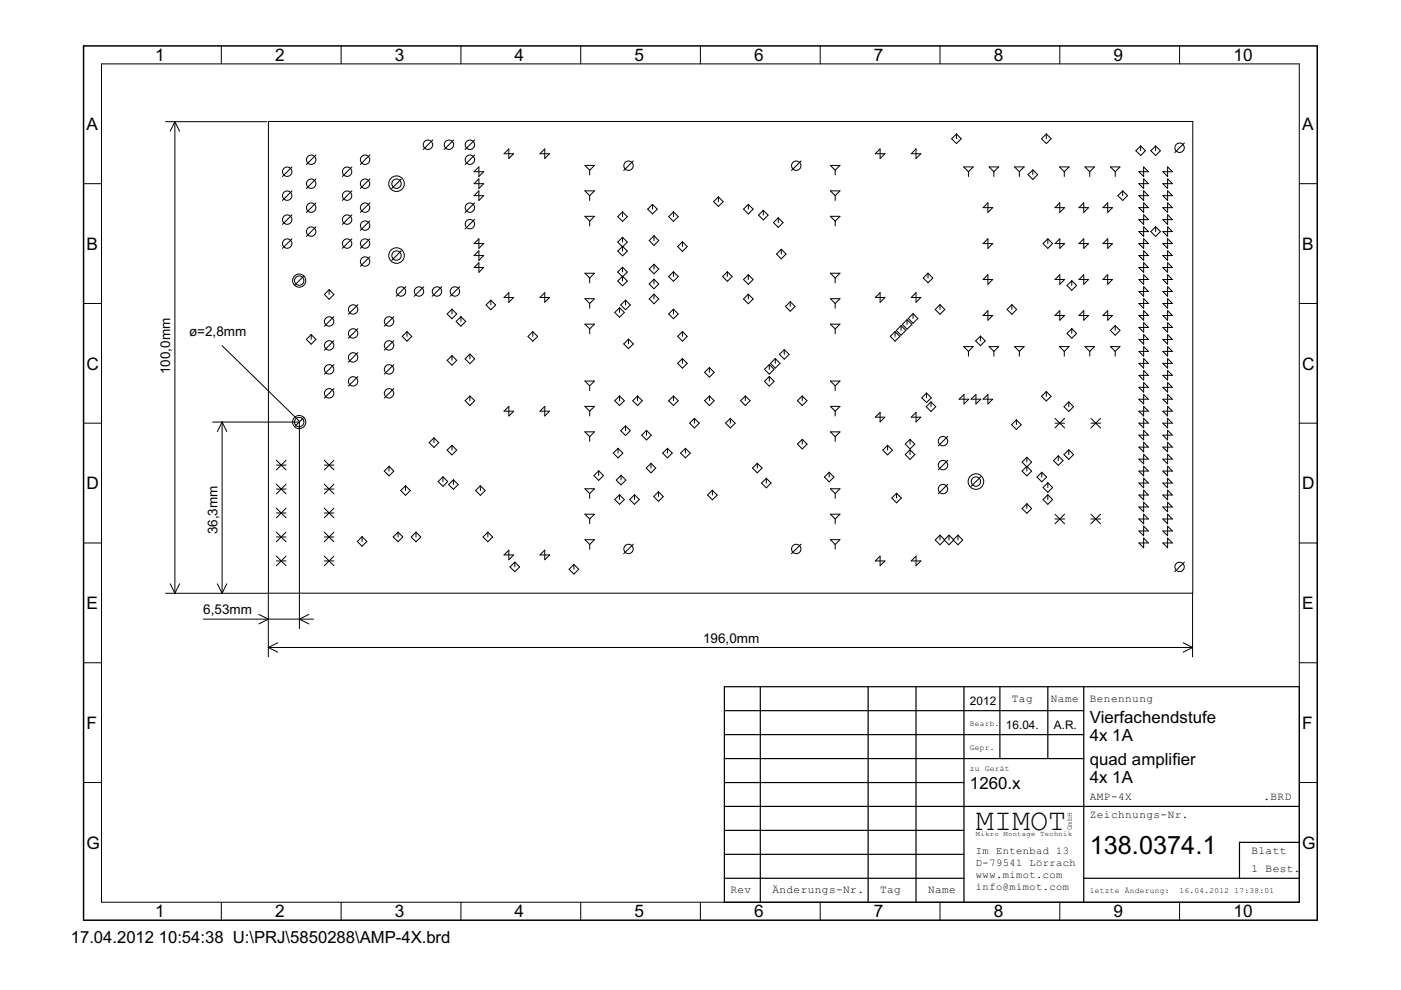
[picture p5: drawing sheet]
<svg xmlns="http://www.w3.org/2000/svg" width="297mm" height="210mm" viewBox="0 0 297 210" stroke-linecap="round" stroke-linejoin="round" font-family="sans-serif">
<g fill="#000" stroke="#000" stroke-width=".21">
<path d="M21.5 13.5v177.8zM46.9 9.7v3.8zM72.3 9.7v3.8zM97.7 9.7v3.8zM123.1 9.7v3.8zM148.5 9.7v3.8zM173.9 9.7v3.8zM199.3 9.7v3.8zM224.7 9.7v3.8zM250.1 9.7v3.8zM21.5 13.5h254zM17.7 38.9h3.8z"/>
<path d="M35.1 25.8h21.5zM37.1 25.8l-1 2zM37.1 25.8l1 2zM56.9 25.8v100zM59.9 37.4l2-2zM65 34.9l2-2.1zM65 40l2-2.1zM72.6 37.4l2-2zM76.4 40l2-2.1zM76.4 34.9l2-2.1zM83.1 40l2-2.1zM89.7 31.7l2.1-2z"/>
<path d="M94.2 31.7l2-2zM98.6 31.7l2-2zM98.6 34.9l2-2.1zM100.5 38.9h2zM100.5 36.4h2zM101.5 37.9v2.1zM100.5 38.9l1-1zM101.5 35.4v2zM101.5 35.4l-1 1zM102.5 38.9l-1 1.1zM102.5 36.4l-1 1zM106.9 32.6h2z"/>
<path d="M107.9 31.6v2zM107.9 31.6l-1 1zM108.9 32.6l-1 1zM114.5 32.6h2zM115.5 31.6v2zM115.5 31.6l-1 1zM116.5 32.6l-1 1zM124 35.1h2zM125 36.1v1zM124 35.1l1 1zM126 35.1l-1 1zM132.2 36.2l2.1-2.1z"/>
<path d="M167.8 36.2l2-2.1zM176.1 35.1h2zM177.1 36.1v1zM176.1 35.1l1 1zM178.1 35.1l-1 1zM185.6 32.6h2zM186.6 31.6v2zM186.6 31.6l-1 1zM187.6 32.6l-1 1zM193.2 32.6h2zM194.2 31.6v2zM194.2 31.6l-1 1z"/>
<path d="M195.2 32.6l-1 1zM201.8 29.4l1-1zM202.8 28.4v1zM202.8 28.4l1 1zM201.8 29.4l1 1zM203.8 29.4l-1 1zM204.3 35.4h2zM205.3 36.4v1zM204.3 35.4l1 1zM206.3 35.4l-1 1zM209.7 35.4h2zM210.7 36.4v1z"/>
<path d="M209.7 35.4l1 1zM211.7 35.4l-1 1zM215.1 35.4h2zM216.1 36.4v1zM215.1 35.4l1 1zM217.1 35.4l-1 1zM218 37l1-1zM219 36v1zM219 36l1 1zM218 37l1 1.1zM220 37l-1 1.1zM220.8 29.4l1-1z"/>
<path d="M221.8 28.4v1zM221.8 28.4l1.1 1zM220.8 29.4l1 1zM222.9 29.4l-1.1 1zM224.6 35.4h2.1zM225.6 36.4v1zM224.6 35.4l1 1zM226.7 35.4l-1.1 1zM230 35.4h2.1zM231 36.4v1zM230 35.4l1 1zM232.1 35.4l-1.1 1z"/>
<path d="M235.4 35.4h2.1zM236.4 36.4v1zM235.4 35.4l1 1zM237.5 35.4l-1.1 1zM240.8 32l1-1.1zM241.5 36.4h2zM241.5 38.9h2zM241.8 30.9v1.1zM241.8 30.9l1.1 1.1zM240.8 32l1 1zM242.5 35.4v2zM241.5 36.4l1 1z"/>
<path d="M242.5 37.9v2.1zM241.5 38.9l1 1.1zM242.9 32l-1.1 1zM242.5 35.4l1 1zM242.5 37.9l1 1zM244 32l1-1.1zM245 30.9v1.1zM245 30.9l1 1.1zM244 32l1 1zM246 32l-1 1zM246.5 36.4h2.1zM246.5 38.9h2.1z"/>
<path d="M247.6 35.4v2zM246.5 36.4l1.1 1zM247.6 37.9v2.1zM246.5 38.9l1.1 1.1zM247.6 35.4l1 1zM247.6 37.9l1 1zM249.1 32.3l2-2zM56.9 25.8h196zM275.5 38.9h3.8zM59.9 47.6l2-2.1zM59.9 42.5l2-2zM59.9 52.7l2-2.1z"/>
<path d="M65 45l2-2zM65 50.1l2-2zM72.6 47.6l2-2.1zM72.6 42.5l2-2zM72.6 52.7l2-2.1zM76.4 45l2-2zM76.4 56.5l2-2.1zM76.4 52.7l2-2.1zM76.4 48.9l2-2.1zM83.1 55.2l2-2zM98.6 45l2-2zM98.6 48.5l2-2z"/>
<path d="M100.5 41.5h2zM100.5 56.7h2zM100.5 54.2h2zM100.5 51.6h2zM101.5 40.5v2zM100.5 41.5l1-1zM101.5 55.7v2zM101.5 55.7l-1 1zM101.5 53.2v2zM100.5 54.2l1-1zM101.5 50.6v2.1zM100.5 51.6l1-1z"/>
<path d="M102.5 41.5l-1 1zM102.5 56.7l-1 1zM102.5 54.2l-1 1zM102.5 51.6l-1 1.1zM124 40.5h2zM124 45.9h2zM124 57.9h2zM125 41.5v1zM124 40.5l1 1zM125 46.9v1zM124 45.9l1 1zM125 58.9v1.1z"/>
<path d="M124 57.9l1 1zM125 41.5l1-1zM125 46.9l1-1zM126 57.9l-1 1zM131 51.3l1-1zM131 59.6l1-1zM131 53.2l1-1zM131 57.7l1-1zM131 45.9l1-1zM132 50.3v1zM132 50.3l1 1zM131 51.3l1 1z"/>
<path d="M132 58.6v1zM132 58.6l1 1zM132 52.2v1zM132 52.2l1 1zM131 53.2l1 1zM132 56.7v1zM132 56.7l1 1zM131 57.7l1 1zM132 44.9v1zM132 44.9l1 1zM131 45.9l1 1zM133 51.3l-1 1z"/>
<path d="M133 59.6l-1 1zM133 53.2l-1 1zM133 57.7l-1 1zM133 45.9l-1 1zM137.3 44.3l1-1zM137.6 57l1.1-1zM137.6 51l1.1-1zM138.3 43.3v1zM138.3 43.3l1.1 1zM137.3 44.3l1 1.1zM138.7 59.2l1 1zM138.7 56v1z"/>
<path d="M138.7 56l1 1zM137.6 57l1.1 1.1zM138.7 50v1zM138.7 50l1 1zM137.6 51l1.1 1zM139.4 44.3l-1.1 1.1zM139.7 57l-1 1.1zM139.7 51l-1 1zM141.8 45.9l1-1zM141.8 58.6l1-1zM142.8 44.9v1zM142.8 44.9l1 1z"/>
<path d="M141.8 45.9l1 1zM142.8 57.6v1zM142.8 57.6l1 1zM141.8 58.6l1 1zM143.7 52.3l1-1zM143.8 45.9l-1 1zM143.8 58.6l-1 1zM144.7 51.3v1zM144.7 51.3l1 1zM143.7 52.3l1 1zM145.7 52.3l-1 1zM151.3 42.8l1-1.1z"/>
<path d="M152.3 41.7v1.1zM152.3 41.7l1 1.1zM151.3 42.8l1 1zM153.2 58.6l1-1zM153.3 42.8l-1 1zM154.2 57.6v1zM154.2 57.6l1 1zM153.2 58.6l1 1zM155.2 58.6l-1 1zM157.6 59.3l1.1-1.1zM157.6 44.3l1.1-1zM158.7 58.2v1.1z"/>
<path d="M158.7 58.2l1 1.1zM158.7 43.3v1zM158.7 43.3l1 1zM157.6 44.3l1.1 1.1zM159.7 59.3l-1 1zM159.7 44.3l-1 1.1zM160.8 45.6l1-1zM161.8 44.6v1zM161.8 44.6l1.1 1zM160.8 45.6l1 1zM162.9 45.6l-1.1 1zM164 47.2l1-1z"/>
<path d="M164.6 53.9l1-1zM165 46.2v1zM165 46.2l1 1zM164 47.2l1 1zM165.6 52.9v1zM165.6 52.9l1.1 1zM164.6 53.9l1 1zM166 47.2l-1 1zM166.7 53.9l-1.1 1zM176.1 45.9h2zM176.1 40.5h2zM176.1 57.9h2z"/>
<path d="M177.1 46.9v1zM176.1 45.9l1 1zM177.1 41.5v1zM176.1 40.5l1 1zM177.1 58.9v1.1zM176.1 57.9l1 1zM178.1 45.9l-1 1zM178.1 40.5l-1 1zM178.1 57.9l-1 1zM195.7 58.9l1.1-1zM196.8 57.9v1zM196.8 57.9l1 1z"/>
<path d="M195.7 58.9l1.1 1.1zM197.8 58.9l-1 1.1zM208.4 51.6h2.1zM208.4 44h2.1zM208.4 59.3h2.1zM209.5 50.6v2.1zM209.5 50.6l-1.1 1zM209.5 43v2zM209.5 43l-1.1 1zM209.5 58.2l-1.1 1.1zM210.5 51.6l-1 1.1zM210.5 44l-1 1z"/>
<path d="M210.5 59.3l-1 1zM222.2 50.6l-1.1 1zM222.2 50.6v1zM222.2 50.6l1 1zM221.1 51.6l1.1 1.1zM223.2 51.6l-1 1.1zM223.7 51.6h2zM223.7 44h2zM223.7 59.3h2zM224.7 50.6v2.1zM224.7 50.6l-1 1zM224.7 43v2z"/>
<path d="M224.7 43l-1 1zM224.7 58.2l-1 1.1zM225.7 51.6l-1 1.1zM225.7 44l-1 1zM225.7 59.3l-1 1zM227.2 59.5l1.1 1zM228.8 51.6h2zM228.8 44h2zM228.8 59.3h2zM229.8 50.6v2.1zM229.8 50.6l-1 1zM229.8 43v2z"/>
<path d="M229.8 43l-1 1zM229.8 58.2l-1 1.1zM230.8 51.6l-1 1.1zM230.8 44l-1 1zM230.8 59.3l-1 1zM233.8 51.6h2.1zM233.8 44h2.1zM233.8 59.3h2.1zM234.9 50.6v2.1zM234.9 50.6l-1.1 1zM234.9 43v2zM234.9 43l-1.1 1z"/>
<path d="M234.9 58.2l-1.1 1.1zM235.9 51.6l-1 1.1zM235.9 44l-1 1zM235.9 59.3l-1 1zM237 41.5l1-1zM238 40.5v1zM238 40.5l1 1zM237 41.5l1 1zM239 41.5l-1 1zM241.5 41.5h2zM241.5 44h2zM241.5 46.6h2z"/>
<path d="M241.5 49.1h2zM241.5 51.6h2zM241.5 54.2h2zM241.5 56.7h2zM241.5 59.3h2zM242.5 40.5v2zM241.5 41.5l1 1zM242.5 43v2zM241.5 44l1 1zM242.5 45.5v2.1zM241.5 46.6l1 1zM242.5 48.1v2z"/>
<path d="M241.5 49.1l1 1zM242.5 50.6v2.1zM241.5 51.6l1 1.1zM242.5 53.2v2zM241.5 54.2l1 1zM242.5 55.7v2zM241.5 56.7l1 1zM242.5 58.2v2.1zM242.5 40.5l1 1zM242.5 43l1 1zM242.5 45.5l1 1.1zM242.5 48.1l1 1z"/>
<path d="M242.5 50.6l1 1zM242.5 53.2l1 1zM242.5 55.7l1 1zM242.5 58.2l1 1.1zM245 48.1l-1 1zM245 48.1v1zM245 48.1l1 1zM244 49.1l1 1zM246 49.1l-1 1zM246.5 41.5h2.1zM246.5 44h2.1zM246.5 46.6h2.1z"/>
<path d="M246.5 49.1h2.1zM246.5 51.6h2.1zM246.5 54.2h2.1zM246.5 56.7h2.1zM246.5 59.3h2.1zM247.6 40.5v2zM246.5 41.5l1.1 1zM247.6 43v2zM246.5 44l1.1 1zM247.6 45.5v2.1zM246.5 46.6l1.1 1zM247.6 48.1v2z"/>
<path d="M246.5 49.1l1.1 1zM247.6 50.6v2.1zM246.5 51.6l1.1 1.1zM247.6 53.2v2zM246.5 54.2l1.1 1zM247.6 55.7v2zM246.5 56.7l1.1 1zM247.6 58.2v2.1zM247.6 40.5l1 1zM247.6 43l1 1zM247.6 45.5l1 1.1zM247.6 48.1l1 1z"/>
<path d="M247.6 50.6l1 1zM247.6 53.2l1 1zM247.6 55.7l1 1zM247.6 58.2l1 1.1zM17.7 64.3h3.8zM62.4 60.5l2.1-2zM65 72l1-1.1zM66 70.9v1.1zM66 70.9l1 1.1zM65 72l1 1zM67 72l-1 1zM68.8 74.2l2-2z"/>
<path d="M68.8 62.4l1-1zM68.8 69.2l2-2.1zM68.8 79.3l2-2zM69.8 61.4v1zM69.8 61.4l1 1zM68.8 62.4l1 1.1zM70.8 62.4l-1 1.1zM73.8 71.7l2.1-2zM73.8 66.6l2.1-2zM73.8 76.8l2.1-2zM81.5 74.2l2-2zM81.5 69.2l2-2.1z"/>
<path d="M81.5 79.3l2-2zM84 62.8l2-2zM85.3 71.3l1-1zM86.3 70.3v1zM86.3 70.3l1 1zM85.3 71.3l1 1zM87.3 71.3l-1 1zM87.8 62.8l2-2zM91.6 62.8l2.1-2zM94.8 66.6l1-1zM94.8 76.4l1-1zM95.4 62.8l2.1-2z"/>
<path d="M95.8 65.6v1zM95.8 65.6l1 1zM94.8 66.6l1 1zM95.8 75.4v1zM95.8 75.4l1 1zM94.8 76.4l1 1zM96.7 68.2l1-1.1zM96.8 66.6l-1 1zM96.8 76.4l-1 1zM97.7 67.1v1.1zM97.7 67.1l1 1.1zM96.7 68.2l1 1z"/>
<path d="M98.6 76.1l1-1zM98.7 68.2l-1 1zM99.6 75.1v1zM99.6 75.1l1 1zM98.6 76.1l1 1zM100.6 76.1l-1 1zM103.1 64.7l1-1.1zM104.1 63.6v1.1zM104.1 63.6l1 1.1zM103.1 64.7l1 1zM105.1 64.7l-1 1zM106.9 63.1h2z"/>
<path d="M107.9 62.1v2zM106.9 63.1l1-1zM108.9 63.1l-1 1zM111.9 71.3l1.1-1zM113 70.3v1zM113 70.3l1 1zM111.9 71.3l1.1 1zM114 71.3l-1 1zM114.5 63.1h2zM115.5 62.1v2zM115.5 62.1l-1 1zM116.5 63.1l-1 1z"/>
<path d="M124 63.3h2zM124 68.7h2zM125 64.3v1.1zM124 63.3l1 1zM125 69.7v1.1zM124 68.7l1 1zM126 63.3l-1 1zM126 68.7l-1 1zM130.3 66.2l1.1-1zM131.4 65.2v1zM131.4 65.2l1 1zM130.3 66.2l1.1 1.1z"/>
<path d="M131.6 64.7l1-1.1zM131 59.6l1 1zM132.2 72.9l1.1-1zM132.4 66.2l-1 1.1zM132.6 63.6v1.1zM132.6 63.6l1 1.1zM131.6 64.7l1 1zM133.3 71.9v1zM133.3 71.9l1 1zM132.2 72.9l1.1 1zM133.6 64.7l-1 1zM134.3 72.9l-1 1z"/>
<path d="M137.6 60.2l1.1-1zM137.6 63.4l1.1-1zM138.7 59.2v1zM137.6 60.2l1.1 1zM138.7 62.4v1zM138.7 62.4l1 1zM137.6 63.4l1.1 1zM139.7 60.2l-1 1zM139.7 63.4l-1 1zM142.8 65.6l-1 1zM142.8 65.6v1zM142.8 65.6l1 1z"/>
<path d="M141.8 66.6l1 1zM143.7 77l1-1zM144.7 70.3l-1 1zM143.8 66.6l-1 1zM144.7 76v1zM144.7 76l1 1zM143.7 77l1 1.1zM144.7 70.3v1zM144.7 70.3l1 1zM143.7 71.3l1 1zM145.7 77l-1 1.1zM145.7 71.3l-1 1z"/>
<path d="M149.4 78.9l1-1zM150.4 77.9v1zM150.4 77.9l1 1zM149.4 78.9l1 1.1zM151.4 78.9l-1 1.1zM157.6 63.4l1.1-1zM158.7 62.4v1zM158.7 62.4l1 1zM157.6 63.4l1.1 1zM157.6 59.3l1.1 1zM159.7 63.4l-1 1zM163.1 77.3l-1 1z"/>
<path d="M163.1 77.3v1zM163.1 77.3l1 1zM162.1 78.3l1 1zM163.1 79.8l1 1.1zM164.4 76l-1 1zM164.1 78.3l-1 1zM164.4 76v1zM164.4 76l1 1zM163.4 77l1 1.1zM165.3 75.1l1-1zM165.4 77l-1 1.1zM166.3 74.1v1z"/>
<path d="M166.3 74.1l1 1zM165.3 75.1l1 1.1zM166.5 65l1-1zM167.3 75.1l-1 1.1zM167.5 64v1zM167.5 64l1.1 1zM166.5 65l1 1zM168.6 65l-1.1 1zM176.1 68.7h2zM176.1 63.3h2zM177.1 69.7v1.1zM176.1 68.7l1 1z"/>
<path d="M177.1 64.3v1.1zM176.1 63.3l1 1zM178.1 68.7l-1 1zM178.1 63.3l-1 1zM185.6 63.1h2zM186.6 62.1v2zM186.6 62.1l-1 1zM187.6 63.1l-1 1zM189.8 70.3l-1 1zM189.8 70.3v1zM189.8 70.3l1 1zM188.8 71.3l1 1z"/>
<path d="M191 69l-1 1.1zM190.8 71.3l-1 1zM191 69v1.1zM191 69l1.1 1.1zM190 70.1l1 1zM191.3 68.8l1-1zM192.1 70.1l-1.1 1zM192.3 67.8v1zM192.3 67.8l1 1zM191.3 68.8l1 1zM192.6 67.5l1-1zM193.2 63.1h2z"/>
<path d="M193.3 68.8l-1 1zM193.6 66.5v1zM193.6 66.5l1 1zM192.6 67.5l1 1zM194.2 62.1v2zM194.2 62.1l-1 1zM194.6 67.5l-1 1zM195.2 63.1l-1 1zM199.3 64.6l-1 1zM199.3 64.6v1zM199.3 64.6l1 1zM198.3 65.6l1 1z"/>
<path d="M200.3 65.6l-1 1zM204.3 73.5h2zM205.3 74.5v1zM204.3 73.5l1 1zM206.3 73.5l-1 1zM206.9 72.3l1-1zM207.9 71.3v1zM207.9 71.3l1 1zM206.9 72.3l1 1zM208.4 66.9h2.1zM208.9 72.3l-1 1zM209.5 65.9v2z"/>
<path d="M209.5 65.9l-1.1 1zM209.5 58.2v2.1zM209.7 73.5h2zM210.5 66.9l-1 1zM210.7 74.5v1zM209.7 73.5l1 1zM211.7 73.5l-1 1zM213.5 65.6l1-1zM214.5 64.6v1zM214.5 64.6l1.1 1zM213.5 65.6l1 1zM215.1 73.5h2z"/>
<path d="M215.6 65.6l-1.1 1zM216.1 74.5v1zM215.1 73.5l1 1zM217.1 73.5l-1 1zM223.7 66.9h2zM224.6 73.5h2.1zM224.7 65.9v2zM224.7 65.9l-1 1zM224.7 58.2v2.1zM225.6 74.5v1zM224.6 73.5l1 1zM225.7 66.9l-1 1z"/>
<path d="M226.2 70.7l1-1zM226.2 60.5l1-1zM226.7 73.5l-1.1 1zM227.2 69.7v1zM227.2 69.7l1.1 1zM226.2 70.7l1 1zM227.2 59.5v1zM226.2 60.5l1 1.1zM228.3 70.7l-1.1 1zM228.3 60.5l-1.1 1.1zM228.8 66.9h2zM229.8 65.9v2z"/>
<path d="M229.8 65.9l-1 1zM229.8 58.2v2.1zM230 73.5h2.1zM230.8 66.9l-1 1zM231 74.5v1zM230 73.5l1 1zM232.1 73.5l-1.1 1zM233.8 66.9h2.1zM234.9 65.9v2zM234.9 65.9l-1.1 1zM234.9 58.2v2.1zM235.4 70.1l1-1.1z"/>
<path d="M235.4 73.5h2.1zM235.9 66.9l-1 1zM236.4 69v1.1zM236.4 69l1.1 1.1zM235.4 70.1l1 1zM236.4 74.5v1zM235.4 73.5l1 1zM237.5 70.1l-1.1 1zM237.5 73.5l-1.1 1zM241.5 61.8h2zM241.5 64.3h2zM241.5 66.9h2z"/>
<path d="M241.5 69.4h2zM241.5 72h2zM241.5 74.5h2zM241.5 77h2zM241.5 79.6h2zM241.5 59.3l1 1zM242.5 60.8v2zM241.5 61.8l1 1zM242.5 63.3v2.1zM241.5 64.3l1 1.1zM242.5 65.9v2zM241.5 66.9l1 1z"/>
<path d="M242.5 68.4v2zM241.5 69.4l1 1zM242.5 70.9v2.1zM241.5 72l1 1zM242.5 73.5v2zM241.5 74.5l1 1zM242.5 76v2.1zM241.5 77l1 1.1zM242.5 78.6v2zM242.5 60.8l1 1zM242.5 63.3l1 1zM242.5 65.9l1 1z"/>
<path d="M242.5 68.4l1 1zM242.5 70.9l1 1.1zM242.5 73.5l1 1zM242.5 76l1 1zM242.5 78.6l1 1zM246.5 61.8h2.1zM246.5 64.3h2.1zM246.5 66.9h2.1zM246.5 69.4h2.1zM246.5 72h2.1zM246.5 74.5h2.1zM246.5 77h2.1z"/>
<path d="M246.5 79.6h2.1zM246.5 59.3l1.1 1zM247.6 60.8v2zM246.5 61.8l1.1 1zM247.6 63.3v2.1zM246.5 64.3l1.1 1.1zM247.6 65.9v2zM246.5 66.9l1.1 1zM247.6 68.4v2zM246.5 69.4l1.1 1zM247.6 70.9v2.1zM246.5 72l1.1 1z"/>
<path d="M247.6 73.5v2zM246.5 74.5l1.1 1zM247.6 76v2.1zM246.5 77l1.1 1.1zM247.6 78.6v2zM247.6 60.8l1 1zM247.6 63.3l1 1zM247.6 65.9l1 1zM247.6 68.4l1 1zM247.6 70.9l1 1.1zM247.6 73.5l1 1zM247.6 76l1 1z"/>
<path d="M247.6 78.6l1 1zM275.5 64.3h3.8zM17.7 89.7h3.8zM45.1 89.5h2zM47.1 89.5v36.3zM47.1 89.5l-1 2zM47.1 89.5l1 2zM58.6 99.6l2-2zM58.6 98.6h2zM58.6 97.6l2 2zM62.4 90.5l2.1-2zM63.5 89.5v41.8z"/>
<path d="M47.1 89.5h16.4zM47.1 73.3l16.4 16zM68.8 99.6l2-2zM68.8 98.6h2zM68.8 84.4l2-2zM68.8 97.6l2 2zM73.8 81.9l2.1-2.1zM81.5 99.9l1-1zM81.5 84.4l2-2zM82.5 98.9v1zM82.5 98.9l1 1zM83.5 99.9l-1 1z"/>
<path d="M91 93.8l1-1zM92 92.8v1zM92 92.8l1 1zM91 93.8l1 1.1zM93 93.8l-1 1.1zM94.8 95.4l1-1zM95.8 94.4v1zM95.8 94.4l1 1zM94.8 95.4l1 1.1zM96.8 95.4l-1 1.1zM98.6 85l1-1zM99.6 84v1z"/>
<path d="M99.6 84l1 1zM98.6 85l1 1zM100.6 85l-1 1zM106.9 87.2h2zM107.9 86.2v2zM107.9 86.2l-1 1zM108.9 87.2l-1 1zM114.5 87.2h2zM115.5 86.2v2zM115.5 86.2l-1 1zM116.5 87.2l-1 1zM124 80.8h2z"/>
<path d="M124 86.2h2zM124 91.6h2zM125 81.8v1zM124 80.8l1 1zM125 87.2v1zM124 86.2l1 1zM125 92.6v1zM124 91.6l1 1zM126 80.8l-1 1zM126 86.2l-1 1zM126 91.6l-1 1zM126.9 99.8l1 1z"/>
<path d="M131 95.1l-1 1zM130.3 85l1.1-1zM131 95.1v1zM131 95.1l1.1 1zM130 96.1l1 1zM131.4 84v1zM131.4 84l1 1zM130.3 85l1.1 1zM131.6 91.3l1-1zM132.1 96.1l-1.1 1zM132.4 85l-1 1zM132.6 90.3v1z"/>
<path d="M132.6 90.3l1 1zM131.6 91.3l1 1zM133.6 91.3l-1 1zM134.1 85l1.1-1zM135.2 84v1zM135.2 84l1 1zM134.1 85l1.1 1zM137.1 91.2l-1 1.1zM136.2 85l-1 1zM137 99.2l1-1zM137.1 91.2v1.1zM137.1 91.2l1 1.1z"/>
<path d="M136.1 92.3l1 1zM138 98.2v1zM138 98.2l1 1zM138.1 92.3l-1 1zM139 99.2l-1 1.1zM141.5 95.1l-1 1zM141.5 95.1v1zM141.5 95.1l1 1zM140.5 96.1l1 1zM141.8 85l1-1zM142.5 96.1l-1 1zM142.8 84v1z"/>
<path d="M142.8 84l1 1zM141.8 85l1 1zM143.8 85l-1 1zM144.3 96.1l1-1zM145.3 95.1v1zM145.3 95.1l1 1zM144.3 96.1l1 1zM146.2 89.7l1-1zM146.3 96.1l-1 1zM147.2 88.7v1zM147.2 88.7l1 1zM146.2 89.7l1 1z"/>
<path d="M148.2 89.7l-1 1zM149.4 85l1-1zM150.4 84v1zM150.4 84l1 1zM149.4 85l1 1zM151.4 85l-1 1zM154.8 88.7l-1 1zM154.8 88.7v1zM154.8 88.7l1.1 1zM153.8 89.7l1 1zM155.9 89.7l-1.1 1zM157 85l1-1z"/>
<path d="M158 84v1zM158 84l1 1zM157 85l1 1zM159 85l-1 1zM159.5 99.2l1.1-1zM160.6 98.2v1zM160.6 98.2l1 1zM161.6 99.2l-1 1.1zM163.1 79.8l-1 1.1zM163.1 79.8v1.1zM162.1 80.9l1 1zM164.1 80.9l-1 1z"/>
<path d="M169.1 94.2l1-1zM169.1 85l1-1zM170.1 93.2v1zM170.1 93.2l1 1zM169.1 94.2l1 1zM170.1 84v1zM170.1 84l1 1zM169.1 85l1 1zM171.1 94.2l-1 1zM171.1 85l-1 1zM176.1 91.6h2zM176.1 86.2h2z"/>
<path d="M176.1 80.8h2zM177.1 92.6v1zM176.1 91.6l1 1zM177.1 87.2v1zM176.1 86.2l1 1zM177.1 81.8v1zM176.1 80.8l1 1zM178.1 91.6l-1 1zM178.1 86.2l-1 1zM178.1 80.8l-1 1zM185.6 88.5h2zM186.6 87.4v2.1z"/>
<path d="M186.6 87.4l-1 1.1zM187.2 95.4l1-1zM187.6 88.5l-1 1zM188.2 94.4v1zM188.2 94.4l1 1zM187.2 95.4l1 1.1zM189.2 95.4l-1 1.1zM192.9 95.4l-1 1zM191.9 94.2l1-1zM192.9 95.4v1zM192.9 95.4l1.1 1zM191.9 96.4l1 1z"/>
<path d="M192.9 93.2v1zM192.9 93.2l1.1 1zM191.9 94.2l1 1zM193.2 88.5h2zM194 96.4l-1.1 1zM194 94.2l-1.1 1zM194.2 87.4v2.1zM194.2 87.4l-1 1.1zM195.2 88.5l-1 1zM195.4 84.3l1-1zM196.4 86.2l1-1zM196.4 83.3v1z"/>
<path d="M196.4 83.3l1.1 1zM195.4 84.3l1 1zM197.4 85.2v1zM197.4 85.2l1 1zM196.4 86.2l1 1zM196.4 85.3l1.1-1zM198.4 86.2l-1 1zM198.9 99.6l2-2zM198.9 94.5l2-2zM203.4 84.6h2zM204.4 83.6v2.1zM203.4 84.6l1-1z"/>
<path d="M205.4 84.6l-1 1.1zM205.9 84.6h2zM206.9 83.6v2.1zM205.9 84.6l1-1zM207.9 84.6l-1 1.1zM208.4 84.6h2.1zM209.5 83.6v2.1zM208.4 84.6l1.1-1zM210.5 84.6l-1 1.1zM214.5 90l1-1zM215.5 89v1zM215.5 89l1 1z"/>
<path d="M214.5 90l1 1.1zM216.5 90l-1 1.1zM216.7 98l1-1zM216.7 99.9l1-1zM217.7 97v1zM217.7 97l1 1zM216.7 98l1 1zM217.7 98.9v1zM217.7 98.9l1 1zM218.7 98l-1 1zM218.7 99.9l-1 1zM220.8 84l1-1z"/>
<path d="M221.8 83v1zM221.8 83l1.1 1zM220.8 84l1 1zM221.8 85l1.1-1zM224.4 96.6l-1 1.1zM223.7 90.7l2-2zM223.7 89.7h2zM224.4 96.6v1.1zM224.4 96.6l1 1.1zM223.4 97.7l1 1zM225.4 97.7l-1 1zM225.6 96.4l1-1z"/>
<path d="M225.6 86.2l1-1zM223.7 88.7l2 2zM226.6 95.4v1zM226.6 95.4l1 1zM225.6 96.4l1 1zM226.6 85.2v1zM226.6 85.2l1 1zM225.6 86.2l1 1zM227.6 96.4l-1 1zM227.6 86.2l-1 1zM231.3 90.7l2-2zM231.3 89.7h2z"/>
<path d="M231.3 88.7l2 2zM241.5 82.1h2zM241.5 84.6h2zM241.5 87.2h2zM241.5 89.7h2zM241.5 92.3h2zM241.5 94.8h2zM241.5 97.3h2zM241.5 99.9h2zM241.5 79.6l1 1zM242.5 81.1v2zM241.5 82.1l1 1z"/>
<path d="M242.5 83.6v2.1zM241.5 84.6l1 1.1zM242.5 86.2v2zM241.5 87.2l1 1zM242.5 88.7v2zM241.5 89.7l1 1zM242.5 91.2v2.1zM241.5 92.3l1 1zM242.5 93.8v2zM241.5 94.8l1 1zM242.5 96.3v2.1zM241.5 97.3l1 1.1z"/>
<path d="M242.5 98.9v2zM242.5 81.1l1 1zM242.5 83.6l1 1zM242.5 86.2l1 1zM242.5 88.7l1 1zM242.5 91.2l1 1.1zM242.5 93.8l1 1zM242.5 96.3l1 1zM242.5 98.9l1 1zM246.5 82.1h2.1zM246.5 84.6h2.1zM246.5 87.2h2.1z"/>
<path d="M246.5 89.7h2.1zM246.5 92.3h2.1zM246.5 94.8h2.1zM246.5 97.3h2.1zM246.5 99.9h2.1zM246.5 79.6l1.1 1zM247.6 81.1v2zM246.5 82.1l1.1 1zM247.6 83.6v2.1zM246.5 84.6l1.1 1.1zM247.6 86.2v2zM246.5 87.2l1.1 1z"/>
<path d="M247.6 88.7v2zM246.5 89.7l1.1 1zM247.6 91.2v2.1zM246.5 92.3l1.1 1zM247.6 93.8v2zM246.5 94.8l1.1 1zM247.6 96.3v2.1zM246.5 97.3l1.1 1.1zM247.6 98.9v2zM247.6 81.1l1 1zM247.6 83.6l1 1zM247.6 86.2l1 1z"/>
<path d="M247.6 88.7l1 1zM247.6 91.2l1 1.1zM247.6 93.8l1 1zM247.6 96.3l1 1zM247.6 98.9l1 1zM275.5 89.7h3.8zM17.7 115.1h3.8zM58.6 104.7l2-2zM58.6 103.7h2zM58.6 119.9l2-2zM58.6 118.9h2zM58.6 109.8l2-2z"/>
<path d="M58.6 108.8h2zM58.6 114.9l2-2.1zM58.6 113.9h2zM58.6 102.7l2 2zM58.6 117.9l2 2zM58.6 107.8l2 2zM58.6 112.8l2 2.1zM68.8 104.7l2-2zM68.8 103.7h2zM68.8 119.9l2-2zM68.8 118.9h2zM68.8 109.8l2-2z"/>
<path d="M68.8 108.8h2zM68.8 114.9l2-2.1zM68.8 113.9h2zM68.8 102.7l2 2zM68.8 117.9l2 2zM68.8 107.8l2 2zM68.8 112.8l2 2.1zM75.8 114.8l1-1zM76.8 113.8v1zM76.8 113.8l1 1zM75.8 114.8l1 1zM77.8 114.8l-1 1z"/>
<path d="M81.5 99.9l1 1zM83.4 113.9l1-1.1zM84.4 112.8v1.1zM84.4 112.8l1 1.1zM83.4 113.9l1 1zM85 104l1-1zM85.4 113.9l-1 1zM86 103v1zM86 103l1 1zM85 104l1 1zM87 104l-1 1zM87.2 113.9l1-1.1z"/>
<path d="M88.2 112.8v1.1zM88.2 112.8l1 1.1zM87.2 113.9l1 1zM89.2 113.9l-1 1zM92.9 102.1l1-1zM93.9 101.1v1zM93.9 101.1l1 1zM92.9 102.1l1 1zM94.9 102.1l-1 1zM95.1 102.7l1-1zM96.1 101.7v1zM96.1 101.7l1.1 1z"/>
<path d="M95.1 102.7l1 1.1zM97.2 102.7l-1.1 1.1zM100.8 104l1.1-1zM101.9 103v1zM101.9 103l1 1zM100.8 104l1.1 1zM102.4 113.9l1-1.1zM102.9 104l-1 1zM103.4 112.8v1.1zM103.4 112.8l1.1 1.1zM102.4 113.9l1 1zM104.5 113.9l-1.1 1z"/>
<path d="M106.9 117.7h2zM107.9 116.6v2.1zM107.9 116.6l-1 1.1zM108.9 117.7l-1 1zM109.2 119.2l1 1zM114.5 117.7h2zM115.5 116.6v2.1zM115.5 116.6l-1 1.1zM116.5 117.7l-1 1zM121.7 119.7l1 1zM124 103.6h2zM124 109h2z"/>
<path d="M124 114.4h2zM125 104.6v1.1zM124 103.6l1 1zM125 110v1.1zM124 109l1 1zM125 115.4v1.1zM124 114.4l1 1zM125.9 100.8l1-1zM126 103.6l-1 1zM126 109l-1 1zM126 114.4l-1 1zM126.9 99.8v1z"/>
<path d="M125.9 100.8l1 1.1zM127.9 100.8l-1 1.1zM131.4 104.9l-1.1 1zM130.7 101.8l1-1zM131.4 104.9v1zM131.4 104.9l1 1zM130.3 105.9l1.1 1zM131.7 100.8v1zM131.7 100.8l1 1zM130.7 101.8l1 1zM132.2 117.4l2.1-2zM132.4 105.9l-1 1z"/>
<path d="M132.7 101.8l-1 1zM133.5 105.9l1-1zM134.5 104.9v1zM134.5 104.9l1 1zM133.5 105.9l1 1zM135.5 105.9l-1 1zM137 99.2l1 1.1zM138.6 105.3l1-1zM139.6 104.3v1zM139.6 104.3l1 1zM138.6 105.3l1 1zM140.6 105.3l-1 1z"/>
<path d="M151 103.9l-1 1.1zM151 103.9v1.1zM151 103.9l1.1 1.1zM150 105l1 1zM152.1 105l-1.1 1zM159.5 99.2l1.1 1.1zM161.5 102.4l1-1zM162.5 101.4v1zM162.5 101.4l1 1zM161.5 102.4l1 1zM163.5 102.4l-1 1zM167.8 117.4l2-2z"/>
<path d="M174.8 101.2l1-1.1zM175.8 100.1v1.1zM175.8 100.1l1 1.1zM174.8 101.2l1 1zM176.1 114.4h2zM176.1 109h2zM176.1 103.6h2zM176.8 101.2l-1 1zM177.1 115.4v1.1zM176.1 114.4l1 1zM177.1 110v1.1zM176.1 109l1 1z"/>
<path d="M177.1 104.6v1.1zM176.1 103.6l1 1zM178.1 114.4l-1 1zM178.1 109l-1 1zM178.1 103.6l-1 1zM185.6 118.9h2zM186.6 117.9v2zM186.6 117.9l-1 1zM187.6 118.9l-1 1zM190.1 104.6l-1 1zM190.1 104.6v1zM190.1 104.6l1 1z"/>
<path d="M189.1 105.6l1 1zM191.1 105.6l-1 1zM193.2 118.9h2zM194.2 117.9v2zM194.2 117.9l-1 1zM195.2 118.9l-1 1zM198.3 114.5l1-1zM198.9 104.7l2-2zM199.3 113.5v1zM199.3 113.5l1 1zM198.3 114.5l1 1zM201.2 113.5l-1 1z"/>
<path d="M200.3 114.5l-1 1zM201.2 113.5v1zM201.2 113.5l1 1zM200.2 114.5l1 1zM203.1 113.5l-1 1zM202.2 114.5l-1 1zM203.1 113.5v1zM203.1 113.5l1 1zM202.1 114.5l1 1zM204.1 114.5l-1 1zM205.9 103.1l2-2zM216.7 107.8l1-1z"/>
<path d="M216.7 99.9l1 1zM217.7 106.8v1zM217.7 106.8l1 1zM216.7 107.8l1 1zM218.7 107.8l-1 1zM220.9 100.1l-1 1.1zM220.9 100.1v1.1zM220.9 100.1l1 1.1zM219.9 101.2l1 1zM221.1 105.9l1.1-1zM222.2 102.4l-1.1 1zM221.9 101.2l-1 1z"/>
<path d="M222.2 104.9v1zM222.2 104.9l1 1zM221.1 105.9l1.1 1zM222.2 102.4v1zM222.2 102.4l1 1zM221.1 103.4l1.1 1zM223.2 105.9l-1 1zM223.2 103.4l-1 1zM223.7 111.1l2-2.1zM223.7 110h2zM223.7 109l2 2.1zM231.3 111.1l2-2.1z"/>
<path d="M231.3 110h2zM231.3 109l2 2.1zM241.5 102.4h2zM241.5 105h2zM241.5 107.5h2zM241.5 110h2zM241.5 112.6h2zM241.5 115.1h2zM241.5 99.9l1 1zM242.5 101.4v2zM241.5 102.4l1 1zM242.5 103.9v2.1z"/>
<path d="M241.5 105l1 1zM242.5 106.5v2zM241.5 107.5l1 1zM242.5 109v2.1zM241.5 110l1 1.1zM242.5 111.6v2zM241.5 112.6l1 1zM242.5 114.1v2zM241.5 115.1l1 1zM242.5 101.4l1 1zM242.5 103.9l1 1.1zM242.5 106.5l1 1z"/>
<path d="M242.5 109l1 1zM242.5 111.6l1 1zM242.5 114.1l1 1zM246.5 102.4h2.1zM246.5 105h2.1zM246.5 107.5h2.1zM246.5 110h2.1zM246.5 112.6h2.1zM246.5 115.1h2.1zM246.5 99.9l1.1 1zM247.6 101.4v2zM246.5 102.4l1.1 1z"/>
<path d="M247.6 103.9v2.1zM246.5 105l1.1 1zM247.6 106.5v2zM246.5 107.5l1.1 1zM247.6 109v2.1zM246.5 110l1.1 1.1zM247.6 111.6v2zM246.5 112.6l1.1 1zM247.6 114.1v2zM246.5 115.1l1.1 1zM247.6 101.4l1 1zM247.6 103.9l1 1.1z"/>
<path d="M247.6 106.5l1 1zM247.6 109l1 1zM247.6 111.6l1 1zM247.6 114.1l1 1zM275.5 115.1h3.8zM36.1 123.8l1 2zM35.1 125.8h2zM38.1 123.8l-1 2zM37.1 25.8v100zM37.1 125.8h10zM48.1 123.8l-1 2zM46.1 123.8l1 2z"/>
<path d="M56.9 125.8v5.5zM56.9 131.3v6zM56.9 137.3v2zM56.9 137.3l2-1zM56.9 137.3l2 1zM43.1 131.3h13.8zM54.9 130.3l2 1zM54.9 132.3l2-1zM47.1 125.8h9.8zM56.9 125.8h196zM63.5 131.3v2zM56.9 131.3h6.6z"/>
<path d="M63.5 131.3l2-1zM63.5 131.3l2 1zM63.5 131.3h3zM108.1 120.2l1.1-1zM109.2 119.2v1zM108.1 120.2l1.1 1zM110.2 120.2l-1 1zM120.7 120.7l1-1zM121.7 119.7v1zM120.7 120.7l1 1zM122.7 120.7l-1 1zM249.1 121.2l2-2z"/>
<path d="M250.9 136.3l1.9 1zM252.8 125.8v11.5zM252.8 137.3v2zM250.9 138.3l1.9-1zM56.9 137.3h195.9zM252.9 25.8v100zM17.7 140.5h3.8zM275.5 140.5h3.8zM17.7 165.9h3.8zM275.5 165.9h3.8zM21.5 191.3h254zM46.9 191.3v3.8z"/>
<path d="M72.3 191.3v3.8zM97.7 191.3v3.8zM123.1 191.3v3.8zM148.5 191.3v3.8zM173.9 191.3v3.8zM199.3 191.3v3.8zM224.7 191.3v3.8zM250.1 191.3v3.8zM275.5 13.5v177.8z"/>
</g>
<g fill="none" stroke="#000" stroke-width=".21">
<circle cx="60.9" cy="36.4" r=".99"/>
<circle cx="66" cy="33.9" r=".99"/>
<circle cx="66" cy="38.9" r=".99"/>
<circle cx="73.6" cy="36.4" r=".99"/>
<circle cx="77.4" cy="38.9" r=".99"/>
<circle cx="77.4" cy="33.9" r=".99"/>
<circle cx="84.1" cy="38.9" r="1.65"/>
<circle cx="84.1" cy="38.9" r=".99"/>
<circle cx="90.7" cy="30.7" r=".99"/>
<circle cx="95.2" cy="30.7" r=".99"/>
<circle cx="99.6" cy="30.7" r=".99"/>
<circle cx="99.6" cy="33.9" r=".99"/>
<circle cx="133.3" cy="35.1" r=".99"/>
<circle cx="168.8" cy="35.1" r=".99"/>
<circle cx="250.1" cy="31.3" r=".99"/>
<circle cx="60.9" cy="46.6" r=".99"/>
<circle cx="60.9" cy="41.5" r=".99"/>
<circle cx="60.9" cy="51.6" r=".99"/>
<circle cx="63.4" cy="59.5" r="1.4"/>
<circle cx="63.4" cy="59.5" r=".99"/>
<circle cx="66" cy="44" r=".99"/>
<circle cx="66" cy="49.1" r=".99"/>
<circle cx="73.6" cy="46.6" r=".99"/>
<circle cx="73.6" cy="41.5" r=".99"/>
<circle cx="73.6" cy="51.6" r=".99"/>
<circle cx="77.4" cy="44" r=".99"/>
<circle cx="77.4" cy="47.8" r=".99"/>
<circle cx="77.4" cy="51.6" r=".99"/>
<circle cx="77.4" cy="55.5" r=".99"/>
<circle cx="84.1" cy="54.2" r="1.65"/>
<circle cx="84.1" cy="54.2" r=".99"/>
<circle cx="99.6" cy="44" r=".99"/>
<circle cx="99.6" cy="47.5" r=".99"/>
<circle cx="69.8" cy="73.2" r=".99"/>
<circle cx="69.8" cy="68.2" r=".99"/>
<circle cx="69.8" cy="78.3" r=".99"/>
<circle cx="74.9" cy="70.7" r=".99"/>
<circle cx="74.9" cy="65.6" r=".99"/>
<circle cx="74.9" cy="75.8" r=".99"/>
<circle cx="82.5" cy="73.2" r=".99"/>
<circle cx="82.5" cy="68.2" r=".99"/>
<circle cx="82.5" cy="78.3" r=".99"/>
<circle cx="85" cy="61.8" r=".99"/>
<circle cx="88.8" cy="61.8" r=".99"/>
<circle cx="92.6" cy="61.8" r=".99"/>
<circle cx="96.5" cy="61.8" r=".99"/>
<circle cx="63.4" cy="89.5" r="1.4"/>
<circle cx="63.4" cy="89.5" r=".99"/>
<circle cx="69.8" cy="83.4" r=".99"/>
<circle cx="74.9" cy="80.9" r=".99"/>
<circle cx="82.5" cy="83.4" r=".99"/>
<circle cx="199.9" cy="98.6" r=".99"/>
<circle cx="199.9" cy="93.5" r=".99"/>
<circle cx="133.3" cy="116.4" r=".99"/>
<circle cx="168.8" cy="116.4" r=".99"/>
<circle cx="199.9" cy="103.7" r=".99"/>
<circle cx="206.9" cy="102.1" r="1.65"/>
<circle cx="206.9" cy="102.1" r=".99"/>
<circle cx="250.1" cy="120.2" r=".99"/>
</g>
<path d="M17.7 9.7v185.4zM17.7 9.7h261.6zM17.7 195.1h261.6zM279.3 9.7v185.4z" fill="#000" stroke="#000" stroke-width=".32"/>
<g fill="#000" stroke="#000" stroke-width=".25">
<path d="M153.6 155.8h76.2zM161.2 145.6v45.7zM184.1 145.6v45.7zM194.2 145.6v45.7zM212 145.6v15.2zM222.2 145.6v15.2zM153.6 150.7h76.2zM229.8 145.6v15.2zM153.6 145.6h121.9zM153.6 171h121.9zM153.6 160.8v10.2zM153.6 145.6v15.2z"/>
<path d="M153.6 176.1h50.8zM153.6 165.9h50.8zM229.8 160.8v25.4zM153.6 160.8h76.2zM262.8 178.6v7.6zM262.8 178.6h12.7zM275.5 145.6v25.4zM153.6 181.1h50.8zM153.6 191.3h50.8zM153.6 186.2v5.1zM153.6 171v15.2zM153.6 186.2h50.8z"/>
<path d="M204.4 191.3h25.4zM204.4 186.2v5.1zM204.4 145.6v40.6zM229.8 191.3h45.7zM229.8 186.2v5.1zM229.8 186.2h45.7zM275.5 186.2v5.1zM275.5 171v15.2z"/>
</g>
<text font-size="7.2" x="206.9" y="176.1">MIMOT</text>
<text font-size="6" x="231.1" y="181.2">138.0374.1</text>
<g font-size="4.1">
<text x="32.9" y="13">1</text>
<text x="58.3" y="13">2</text>
<text x="83.7" y="13">3</text>
<text x="109.1" y="13">4</text>
<text x="134.5" y="13">5</text>
<text x="159.9" y="13">6</text>
<text x="185.3" y="13">7</text>
<text x="210.7" y="13">8</text>
<text x="236.1" y="13">9</text>
<text x="261.5" y="13">10</text>
<text x="18.3" y="27.6">A</text>
<text x="276.1" y="27.6">A</text>
<text x="18.3" y="52.9">B</text>
<text x="276.1" y="52.9">B</text>
<text x="18.3" y="78.3">C</text>
<text x="276.1" y="78.3">C</text>
<text x="18.3" y="103.7">D</text>
<text x="276.1" y="103.7">D</text>
<text x="18.3" y="129.1">E</text>
<text x="276.1" y="129.1">E</text>
<text x="18.3" y="154.5">F</text>
<text x="276.1" y="154.5">F</text>
<text x="18.3" y="179.9">G</text>
<text x="276.1" y="179.9">G</text>
<text x="32.9" y="194.5">1</text>
<text x="58.3" y="194.5">2</text>
<text x="83.7" y="194.5">3</text>
<text x="109.1" y="194.5">4</text>
<text x="134.5" y="194.5">5</text>
<text x="159.9" y="194.5">6</text>
<text x="185.3" y="194.5">7</text>
<text x="210.7" y="194.5">8</text>
<text x="236.1" y="194.5">9</text>
<text x="261.5" y="194.5">10</text>
</g>
<g font-size="4">
<text x="231.1" y="153.2">Vierfachendstufe</text>
<text x="231.1" y="157">4x 1A</text>
<text x="205.7" y="167.2">1260.x</text>
<text x="231.1" y="162.1">quad amplifier</text>
<text x="231.1" y="165.9">4x 1A</text>
<text x="15" y="199.9">17.04.2012 10:54:38 U:\PRJ\5850288\AMP-4X.brd</text>
</g>
<g font-size="3.2">
<text x="40.1" y="71.3">ø=2,8mm</text>
<text x="36.1" y="79.3" transform="rotate(-90 36.1 79.3)">100,0mm</text>
<text x="46.1" y="113.3" transform="rotate(-90 46.1 113.3)">36,3mm</text>
<text x="43.1" y="130.3">6,53mm</text>
<text x="149.1" y="136.3">196,0mm</text>
</g>
<g font-size="2.8">
<text x="205.7" y="149.4">2012</text>
<text x="213.3" y="154.5">16.04.</text>
<text x="223.4" y="154.5">A.R.</text>
</g>
<g font-size="2.6">
<text x="214.5" y="148.8">Tag</text>
<text x="222.8" y="148.8">Name</text>
<text x="231.1" y="148.8">Benennung</text>
<text x="231.1" y="173.5">Zeichnungs-Nr.</text>
<text x="231.1" y="169.7">AMP-4X</text>
<text x="267.9" y="169.7">.BRD</text>
<text x="265.3" y="181.2">Blatt</text>
<text x="265.3" y="185">1 Best.</text>
<text x="154.9" y="189.4">Rev</text>
<text x="163.8" y="189.4">Änderungs-Nr.</text>
<text x="186.6" y="189.4">Tag</text>
<text x="196.8" y="189.4">Name</text>
</g>
<g font-size="2.5">
<text x="206.9" y="181.2">Im Entenbad 13</text>
<text x="206.9" y="183.7">D-79541 Lörrach</text>
<text x="206.9" y="186.2">www.mimot.com</text>
<text x="206.9" y="188.8">info@mimot.com</text>
</g>
<g font-size="1.9">
<text x="205.7" y="153.9">Bearb.</text>
<text x="205.7" y="158.9">Gepr.</text>
<text x="205.7" y="163.4">zu Gerät</text>
<text x="231.1" y="189.4">letzte Änderung:</text>
<text x="250.1" y="189.4">16.04.2012 17:38:01</text>
</g>
<g font-size="1.7">
<text x="206.9" y="177.3">Mikro Montage Technik</text>
<text x="227.2" y="176.1" transform="rotate(-90 227.2 176.1)">GmbH</text>
</g>
</svg>
